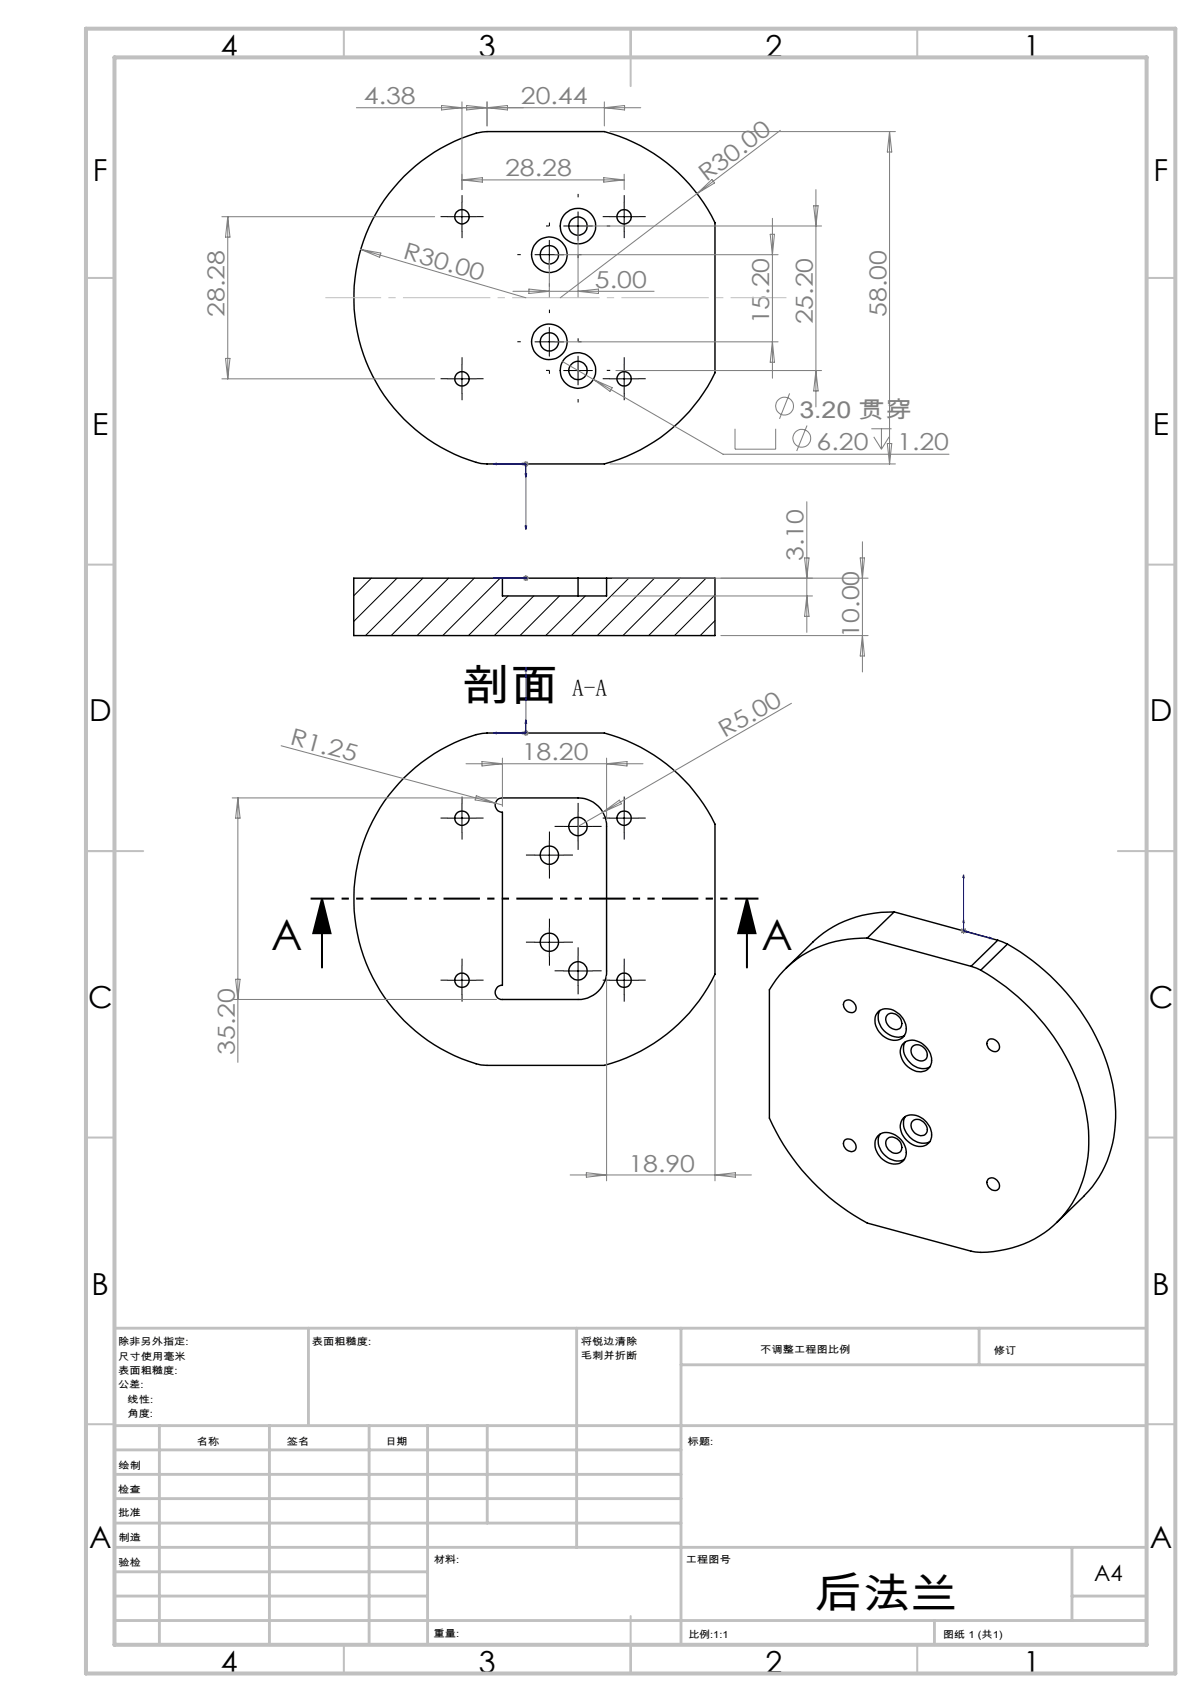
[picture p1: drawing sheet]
<svg xmlns="http://www.w3.org/2000/svg" width="210mm" height="297mm" viewBox="0 0 210 297" stroke-linecap="round" stroke-linejoin="round" font-family="sans-serif">
<g fill="none" stroke="#000" stroke-width=".25">
<path d="M70.5 30.8a28.8 28.8 0 0 1 13.6-7.8h21.3a30 30 0 0 1 19.3 15.9v26.1a30.1 30.1 0 0 1-19.3 16h-20.5a14.2 14.2 0 0 1-5.6-1.7 30 30 0 0 1-8.8-48.5zM87.6 100.9v3.1h18.2v-3.1M100.8 100.9h5M100.8 100.9h-39.1v10h63v-10h-18.9M100.8 100.9v3.1M70.5 135.7a28.8 28.8 0 0 1 13.6-7.7l21.3-.1a30 30 0 0 1 19.3 15.9v26.2a30.1 30.1 0 0 1-19.3 15.9h-20.5a14.2 14.2 0 0 1-5.6-1.7 30 30 0 0 1-8.8-48.5zM86.8 139.5l.8-.3h13.2a4.9 4.9 0 0 1 5 5v25.2a4.9 4.9 0 0 1-5 5h-13.2a1.24 1.24 0 0 1-1.2-1.2 1.24 1.24 0 0 1 1.2-1.3v-30.2a1.29 1.29 0 0 1-1.1-.8 1.29 1.29 0 0 1 .3-1.4zM156 159.1a19.8 19.8 0 0 0-14.2 5.3l-4.7 4.5M156 159.1l-4.7 4.6M156 159.1l18 5M147.4 174.7a1.29 1.29 0 0 1 1.5 .2 1.29 1.29 0 0 1 .2 1.6 1.29 1.29 0 0 1-1.6-.3 1.29 1.29 0 0 1-.1-1.5zM151.3 163.7a19.1 19.1 0 0 0-15.9 7.3l-1.2 1.7v22.4a39 39 0 0 0 17.1 18.3l18.1 4.9a17.7 17.7 0 0 0 9.1-1.2 18.3 18.3 0 0 0 11.4-16.3 32.3 32.3 0 0 0-6.9-21 39.2 39.2 0 0 0-11.9-10.5"/>
<path d="M151.3 163.7l18.1 4.9M153.1 176.6a2.84 2.84 0 0 1 4.1 .7 2.78 2.78 0 0 1 .2 3.8 3.2 3.2 0 0 1-4.5-1.7 2.49 2.49 0 0 1 .2-2.8zM153.5 176.3a3.2 3.2 0 0 0 1.7 4.3 2.43 2.43 0 0 0 2.6 .1M154.7 177.2a1.64 1.64 0 0 1 1.8-.1 1.64 1.64 0 0 1 .8 1.5 1.12 1.12 0 0 1-.7 1 1.12 1.12 0 0 1-1.2-.3 1.59 1.59 0 0 1-.7-2.1zM169.4 168.6l1.7 .7M174 164.1l1.7 .6M174 164.1l-4.6 4.5M175.7 164.7a38 38 0 0 1 18.4 24.5 22.7 22.7 0 0 1-2.4 16.2 16.9 16.9 0 0 1-2.7 3.4l-4.7 4.5M175.7 164.7l-4.6 4.6M147.4 198.9a1.32 1.32 0 0 1 1.5 .3 1.32 1.32 0 0 1 .2 1.6 1.31 1.31 0 0 1-1.6-.3 1.31 1.31 0 0 1-.1-1.6zM153.1 198.2a2.84 2.84 0 0 1 4.1 .7 2.79 2.79 0 0 1 .2 3.8 3 3 0 0 1-4-1 2.76 2.76 0 0 1-.3-3.5zM153.5 197.9a3.3 3.3 0 0 0 2.1 4.5l1.1 .2 1.1-.3"/>
<path d="M154.7 198.8a1.58 1.58 0 0 1 2.5 .9 1.12 1.12 0 0 1-.3 1.4 1.12 1.12 0 0 1-1.5-.2 1.57 1.57 0 0 1-.7-2.1zM157.6 195.1a2.93 2.93 0 0 1 4.3 1.1 2.52 2.52 0 0 1-.3 3.6 3.4 3.4 0 0 1-4.5-2.7v-1.1zM157.6 182.1a2.81 2.81 0 0 1 4 .7 2.63 2.63 0 0 1 0 4 3.3 3.3 0 0 1-4.3-1.9 2.4 2.4 0 0 1 .3-2.8zM157.9 181.8a3.2 3.2 0 0 0 1.4 4.1 2.74 2.74 0 0 0 2.9 .3M157.9 194.8a3.2 3.2 0 0 0 1.4 4.1 2.74 2.74 0 0 0 2.9 .3M159.1 182.6a1.7 1.7 0 0 1 2 .1 1.7 1.7 0 0 1 .5 1.9 1.47 1.47 0 0 1-2.5-.4l-.2-.9zM159.1 195.7a1.65 1.65 0 0 1 2.6 1.1 1.07 1.07 0 0 1-.4 1.2 1.07 1.07 0 0 1-1.2 0 1.62 1.62 0 0 1-1-2.3zM172.4 181.5a1.29 1.29 0 0 1 1.5 .2 1.29 1.29 0 0 1 .2 1.6 1.29 1.29 0 0 1-1.6-.2 1.29 1.29 0 0 1-.1-1.6zM172.4 205.7a1.29 1.29 0 0 1 1.5 .3 1.29 1.29 0 0 1 .2 1.5 1.29 1.29 0 0 1-1.6-.2 1.29 1.29 0 0 1-.1-1.6z"/>
<circle cx="80.6" cy="37.8" r="1.24"/>
<circle cx="100.8" cy="39.5" r="1.6"/>
<circle cx="100.8" cy="39.5" r="3.1"/>
<circle cx="108.9" cy="37.8" r="1.24"/>
<circle cx="95.8" cy="44.4" r="3.1"/>
<circle cx="95.8" cy="59.7" r="3.1"/>
<circle cx="95.8" cy="44.4" r="1.6"/>
<circle cx="95.8" cy="59.7" r="1.6"/>
<circle cx="80.6" cy="66.1" r="1.25"/>
<circle cx="100.8" cy="64.6" r="1.6"/>
<circle cx="100.8" cy="64.7" r="3.1"/>
<circle cx="108.9" cy="66.1" r="1.25"/>
<circle cx="80.6" cy="142.8" r="1.25"/>
<circle cx="95.8" cy="149.2" r="1.6"/>
<circle cx="100.8" cy="144.2" r="1.61"/>
<circle cx="108.9" cy="142.8" r="1.26"/>
<circle cx="80.6" cy="171.1" r="1.25"/>
<circle cx="95.8" cy="164.4" r="1.6"/>
<circle cx="100.8" cy="169.4" r="1.6"/>
<circle cx="108.9" cy="171.1" r="1.26"/>
</g>
<g fill="none" stroke="#000" stroke-width=".18">
<path d="M78.1 37.8h5M80.6 35.3v5M98.3 39.4h5M100.8 37v4.9M106.4 37.8h5M108.9 35.3v5M93.3 59.7h5M93.3 44.4h5M95.8 41.9v5.1M95.8 57.1v5.1M78.1 66.1h5M80.6 63.6v5"/>
<path d="M98.3 64.7h5M100.8 62.2v5M106.4 66.1h5M108.9 63.6v5M64.8 100.9l-3.1 3.1M69.3 100.9l-7.6 7.5M73.8 100.9l-10.1 10M78.2 100.9l-10 10M82.7 100.9l-10 10M87.2 100.9l-10 10M88.6 104l-6.9 6.9M93.1 104l-6.9 6.9"/>
<path d="M97.6 104l-6.9 6.9M102.1 104l-6.9 6.9M109.7 100.9l-10 10M114.2 100.9l-10 10M118.6 100.9l-9.9 10M123.2 100.9l-10.1 10M124.7 103.8l-7 7.1M124.7 108.3l-2.6 2.6M78.1 142.8h5M80.6 140.3v5M93.3 149.2h5M95.8 146.7v5"/>
<path d="M98.3 144.2h5M100.8 141.7v5M106.4 142.8h5M108.9 140.3v5M78.1 171.1h5M80.6 168.6v5M93.3 164.4h5M95.8 161.9v5M98.3 169.4h5M100.8 166.9v5M106.4 171.1h5M108.9 168.6v5"/>
</g>
<g fill="none" stroke="#808080" stroke-width=".18">
<path d="M62.2 18.8h49.6M77 18.4l3.6 .4-3.6 .4zM80.6 17.8v15.3M81.4 18.4l7.1 .8v-.8l-7.1 .8zM84.9 17.8v4.2M105.4 17.8v4.2M105.4 18.8l3.5-.4v.8zM38.7 37.8h37.1M39.7 37.8v28.3M39.7 37.8l.4 3.6h-.8zM80.6 31.4h28.3M80.6 31.4l3.5-.4v.8z"/>
<path d="M101.8 39.4h41.5M105.3 31l3.6 .4-3.6 .4zM106.4 23h49.8M108.9 30.4v2.7M121.6 33.8l-23.9 18.2M121.6 33.8l2.6-2.5 .4 .6zM134.7 38.1v27.9M136.1 22.8l-14.5 11M141.9 35.9h.8l-.4 3.5zM142.3 33.1v37.9M155.2 23v58M155.2 23l.3 3.5h-.7z"/>
<path d="M62.9 43.5l28.8 8.5M62.9 43.5l3.5 .7-.2 .7zM89.5 50.8h24.6M92.3 50.4l3.5 .4-3.5 .4zM95.8 45.5v6.3M96.8 44.4h38.9M96.8 59.7h38.9M100.8 40.5v11.3M100.8 50.8l3.6-.4v.8zM134.3 40.9h.8l-.4 3.5zM134.7 59.7l.4 3.5h-.8zM38.7 66.1h37.1"/>
<path d="M39.3 62.5h.8l-.4 3.6zM98.1 63.1l28 16.2h39.4M103.5 66.2l3.3 1.5-.4 .6zM107.4 64.7h35.9M128.2 74.8v3.6h7.1v-3.6M137.7 68.6l-1.7 4.5M140.8 74.3l-1.8 4.4M142.3 64.7l.4 3.5h-.8zM152 74.8h3.5M152.4 76.2l1.3 2.2M153.7 74.8v3.6M154.8 77.4h.7l-.3 3.6z"/>
<path d="M155.1 76.2l-1.4 2.2M91.2 81h1M91.4 80.6l.7 .7M91.7 80.5v1M92.1 80.6l-.7 .7M106.4 81h49.8M140.3 97.4h.8l-.4 3.5zM140.7 87.6v22.7M150 97.4h.8l-.4 3.5zM150.4 94.5v22.8M91.2 100.9h1M91.4 100.5l.7 .7"/>
<path d="M91.7 100.4v1M92.1 100.5l-.7 .7M106.8 100.9h44.6M106.8 104h34.9M125.7 110.9h25.7M140.7 104l.4 3.6h-.8zM150.4 110.9l.4 3.6h-.8zM40.5 139.2h46.1M41.5 139.2v46.2M41.5 139.2l.4 3.6h-.8zM49 130.1l37.4 10.1M81.3 133.3h30.8"/>
<path d="M83.1 138.8l3.3 1.4-3.5-.6zM84.1 132.9l3.5 .4-3.5 .4zM87.6 132.3v8.4M91.2 127.9h1M91.4 127.6l.7 .7M91.7 127.4v1M92.1 127.6l-.7 .7M105.8 132.3v10.9M105.8 133.3l3.6-.4v.8zM138 122.7l-32.9 19M86.4 140.2l1.2 .3M105.1 141.7l-4.3 2.5"/>
<path d="M105.1 141.7l2.9-2.1 .4 .7zM40.5 174.4h46.1M41.1 170.9h.8l-.4 3.5zM105.8 170.4v35.7M124.7 171v35.1M167.6 162.4h1M167.7 162.1l.7 .7M168.1 161.9v1M168.4 162.1l-.7 .7M99.4 205h31.7M102.3 204.6l3.5 .4-3.5 .4zM124.7 205l3.6-.4v.8z"/>
<circle cx="136.8" cy="70.9" r="1.55"/>
<circle cx="139.8" cy="76.5" r="1.55"/>
</g>
<path d="M56.2 156.8l1.4 6h-3zM56.2 156.8v12M130.3 156.8l1.5 6h-3zM130.3 156.8v12" fill="none" stroke="#000" stroke-width=".35"/>
<g fill="none" stroke="#00f" stroke-width=".18">
<path d="M86 81l.6-.2v.3zM86 81h5.7v11.4M90.6 81l.6-.2v.3zM91.6 91.8h.3l-.2 .6zM91.6 82.7h.3l-.2 .6zM86 100.9h.6h-.6M86 100.9h5.7M91.6 100.9h.3zM91.7 116.5l.2 .6h-.3zM91.7 100.9h.1M91.7 116.5v11.4h-5.7M86 127.9l.6-.1v.3z"/>
<path d="M90.6 127.9l.6-.1v.3zM91.7 125.6l.2 .6h-.3zM168.1 152.6l.1 .6-.3-.1zM168.1 152.6v9.8M168.1 160.5l.1 .5-.3-.1zM168.1 162.4l5 1.4M168.1 162.4l1 .3M168.6 162.5l.5 .2h-.5zM172.6 163.5l.5 .3h-.5z"/>
</g>
<path d="M132.3 156.8h-78.1" fill="none" stroke="#000" stroke-width=".35" stroke-dasharray="6.3 1.3 1.3 1.3 1.3 1.3" stroke-dashoffset="2.2" stroke-linecap="butt"/>
<path d="M56.7 51.9h80.5" fill="none" stroke="#c0c0c0" stroke-width=".18" stroke-dasharray="15.2 1.3 1.3 1.3" stroke-dashoffset="5.5" stroke-linecap="butt"/>
<g fill="none" stroke="#000" stroke-width=".18" stroke-dasharray="15.2 1.3 1.3 1.3" stroke-linecap="butt">
<path d="M78.1 37.8h-1.3M80.6 35.3v-1.2M83.1 37.8h1.2M95.8 39.4v-.6M95.8 39.4h-.6M100.8 34.4v-.6M105.8 39.4h.6M106.4 37.8h-1.3M108.9 35.3v-1.2M111.4 37.8h1.2M80.6 40.3v1.3M90.8 59.6h-.6"/>
<path d="M90.8 44.4h-.6M95.8 54.6v-.6M95.8 49.4v.6M100.8 59.6h.6M100.8 59.6v-.6M100.8 44.4h.6M100.8 44.4v.6M108.9 40.3v1.3M78.1 66.1h-1.3M80.6 63.6v-1.3M80.6 68.6v1.2M83.1 66.1h1.2"/>
<path d="M95.8 64.6v.6M95.8 64.6h-.6M100.8 69.6v.6M105.8 64.6h.6M106.4 66.1h-1.3M108.9 63.6v-1.3M108.9 68.6v1.2M111.4 66.1h1.2M78.1 142.8h-1.3M80.6 140.3v-1.3M80.6 145.3v1.2M83.1 142.8h1.2"/>
<path d="M93.3 149.2h-1.6M95.8 146.7v-1.6M95.8 151.7v1.6M98.3 149.2h1.6M98.3 144.2h-1.6M100.8 141.7v-1.6M100.8 146.7v1.6M103.3 144.2h1.6M106.4 142.8h-1.3M108.9 140.3v-1.3M108.9 145.3v1.2M111.4 142.8h1.2"/>
<path d="M78.1 171h-1.3M80.6 168.5v-1.2M80.6 173.5v1.3M83.1 171h1.2M93.3 164.4h-1.6M95.8 161.9v-1.6M95.8 166.9v1.6M98.3 164.4h1.6M98.3 169.4h-1.6M100.8 166.9v-1.6M100.8 171.9v1.6M103.3 169.4h1.6"/>
<path d="M106.4 171h-1.3M108.9 168.5v-1.2M108.9 173.5v1.3M111.4 171h1.2"/>
</g>
<g fill="none" stroke="#c0c0c0" stroke-width=".35">
<path d="M60 5v5M110 5v10M160 5v5M15 48.5h5M200 48.5h5M15 98.5h5M200 98.5h5M15 148.5h10M195 148.5h10M15 198.5h5M200 198.5h5M15 248.5h5"/>
<path d="M200 248.5h5M60 287v5M110 282v10M160 287v5"/>
</g>
<g fill="none" stroke="#c0c0c0" stroke-width=".5">
<path d="M53.8 231.8v17M100.6 231.8v38.2M118.8 231.8v55.2M118.8 238.2h81.2M170.8 231.8v6.4M200 231.8h-180v55.2M20 248.8h180M20 257.3h98.8M20 253h98.8M27.8 248.8v38.2M47 248.8v38.2M64.4 248.8v38.2"/>
<path d="M74.6 248.8v38.2M85 248.8v17M20 265.8h98.8M20 261.5h98.8M20 278.5h54.6M20 274.3h54.6M20 270h180M187 278.5h13M187 270v12.8M20 282.8h180M163 282.8v4.2"/>
</g>
<path d="M15 5h190v287h-190zM20 10h180v277h-180z" fill="none" stroke="#c0c0c0" stroke-width=".7"/>
<path d="M130.3 156.8l1.5 6h-3zM56.2 156.8l1.4 6h-3z" fill="#000"/>
<g fill="#00f">
<path d="M86 81l.6-.2v.3zM91.6 91.8h.3l-.2 .6z"/>
<path d="M90.6 81l.6-.2v.3zM91.6 82.7h.3l-.2 .6zM86 127.9l.6 .2v-.3zM91.7 116.5l-.1 .6h.3z"/>
<path d="M90.6 127.9l.6 .2v-.3zM91.7 125.6l-.1 .6h.3zM172.6 163.5l.5 .3h-.5zM168.1 152.6l.1 .6-.3-.1zM168.6 162.5l.5 .2h-.5zM168.1 160.5l.1 .5-.3-.1zM86 100.9h.6zM91.6 100.9h.3zM86 100.9h.6zM91.6 100.9h.3z"/>
</g>
<g font-size="7.4">
<text x="80.5" y="122.2">剖面</text>
<text x="47.3" y="165.8">A</text>
<text x="132.8" y="165.8">A</text>
<text x="142.1" y="280.5">后法兰</text>
</g>
<g font-size="5.3">
<text x="38.5" y="9.9">4</text>
<text x="83.5" y="9.9">3</text>
<text x="133.5" y="9.9">2</text>
<text x="178.5" y="9.9">1</text>
<text x="16.2" y="31.7">F</text>
<text x="201.2" y="31.7">F</text>
<text x="16.1" y="75.9">E</text>
<text x="201.1" y="75.9">E</text>
<text x="15.5" y="125.9">D</text>
<text x="200.5" y="125.9">D</text>
<text x="15.4" y="175.9">C</text>
<text x="200.4" y="175.9">C</text>
<text x="16" y="225.9">B</text>
<text x="201" y="225.9">B</text>
<text x="15.5" y="270.2">A</text>
<text x="200.5" y="270.2">A</text>
<text x="38.5" y="291.9">4</text>
<text x="83.5" y="291.9">3</text>
<text x="133.5" y="291.9">2</text>
<text x="178.5" y="291.9">1</text>
</g>
<g font-size="4.1" fill="#808080">
<text x="63.5" y="18.2">4.38</text>
<text x="90.9" y="18.2">20.44</text>
<text x="88.1" y="30.8">28.28</text>
<text x="123.2" y="31.8" transform="rotate(-37 123.2 31.8)">R30.00</text>
<text x="70.2" y="45.1" transform="rotate(16 70.2 45.1)">R30.00</text>
<text x="103.8" y="50.2">5.00</text>
<text x="39.2" y="55.3" transform="rotate(-90 39.2 55.3)">28.28</text>
<text x="134.2" y="56.6" transform="rotate(-90 134.2 56.6)">15.20</text>
<text x="141.8" y="56.6" transform="rotate(-90 141.8 56.6)">25.20</text>
<text x="154.6" y="55.3" transform="rotate(-90 154.6 55.3)">58.00</text>
<text x="139.4" y="73">3.20 贯穿</text>
<text x="142.4" y="78.6">6.20</text>
<text x="156.5" y="78.6">1.20</text>
<text x="140.2" y="97.9" transform="rotate(-90 140.2 97.9)">3.10</text>
<text x="149.9" y="111.2" transform="rotate(-90 149.9 111.2)">10.00</text>
<text x="50.4" y="129.9" transform="rotate(15 50.4 129.9)">R1.25</text>
<text x="126.4" y="128.8" transform="rotate(-30 126.4 128.8)">R5.00</text>
<text x="91" y="132.7">18.20</text>
<text x="40.9" y="184.1" transform="rotate(-90 40.9 184.1)">35.20</text>
<text x="109.6" y="204.4">18.90</text>
</g>
<text font-size="4.1" x="99.8" y="121.4">A-A</text>
<text font-size="3.9" x="190.9" y="275.8">A4</text>
<g font-size="1.7">
<text x="20.6" y="234.8">除非另外指定:</text>
<text x="20.6" y="237.3">尺寸使用毫米</text>
<text x="20.6" y="239.8">表面粗糙度:</text>
<text x="54.4" y="234.8">表面粗糙度:</text>
<text x="101.3" y="234.7">将锐边清除</text>
<text x="101.3" y="237.2">毛刺并折断</text>
<text x="132.6" y="236.2">不调整工程图比例</text>
<text x="173.3" y="236.4">修订</text>
<text x="20.6" y="242.3">公差:</text>
<text x="22.2" y="244.8">线性:</text>
<text x="22.2" y="247.3">角度:</text>
<text x="20.7" y="256.3">绘制</text>
<text x="34.3" y="252.2">名称</text>
<text x="50" y="252.1">签名</text>
<text x="67.2" y="252.1">日期</text>
<text x="120" y="252.1">标题:</text>
<text x="20.6" y="260.5">检查</text>
<text x="20.6" y="264.5">批准</text>
<text x="20.7" y="269">制造</text>
<text x="20.7" y="273.3">验检</text>
<text x="75.6" y="272.7">材料:</text>
<text x="119.6" y="272.7">工程图号</text>
<text x="75.6" y="285.7">重量:</text>
<text x="120.1" y="285.8">比例:1:1</text>
<text x="164.5" y="285.8">图纸 1 (共1)</text>
</g>
</svg>
